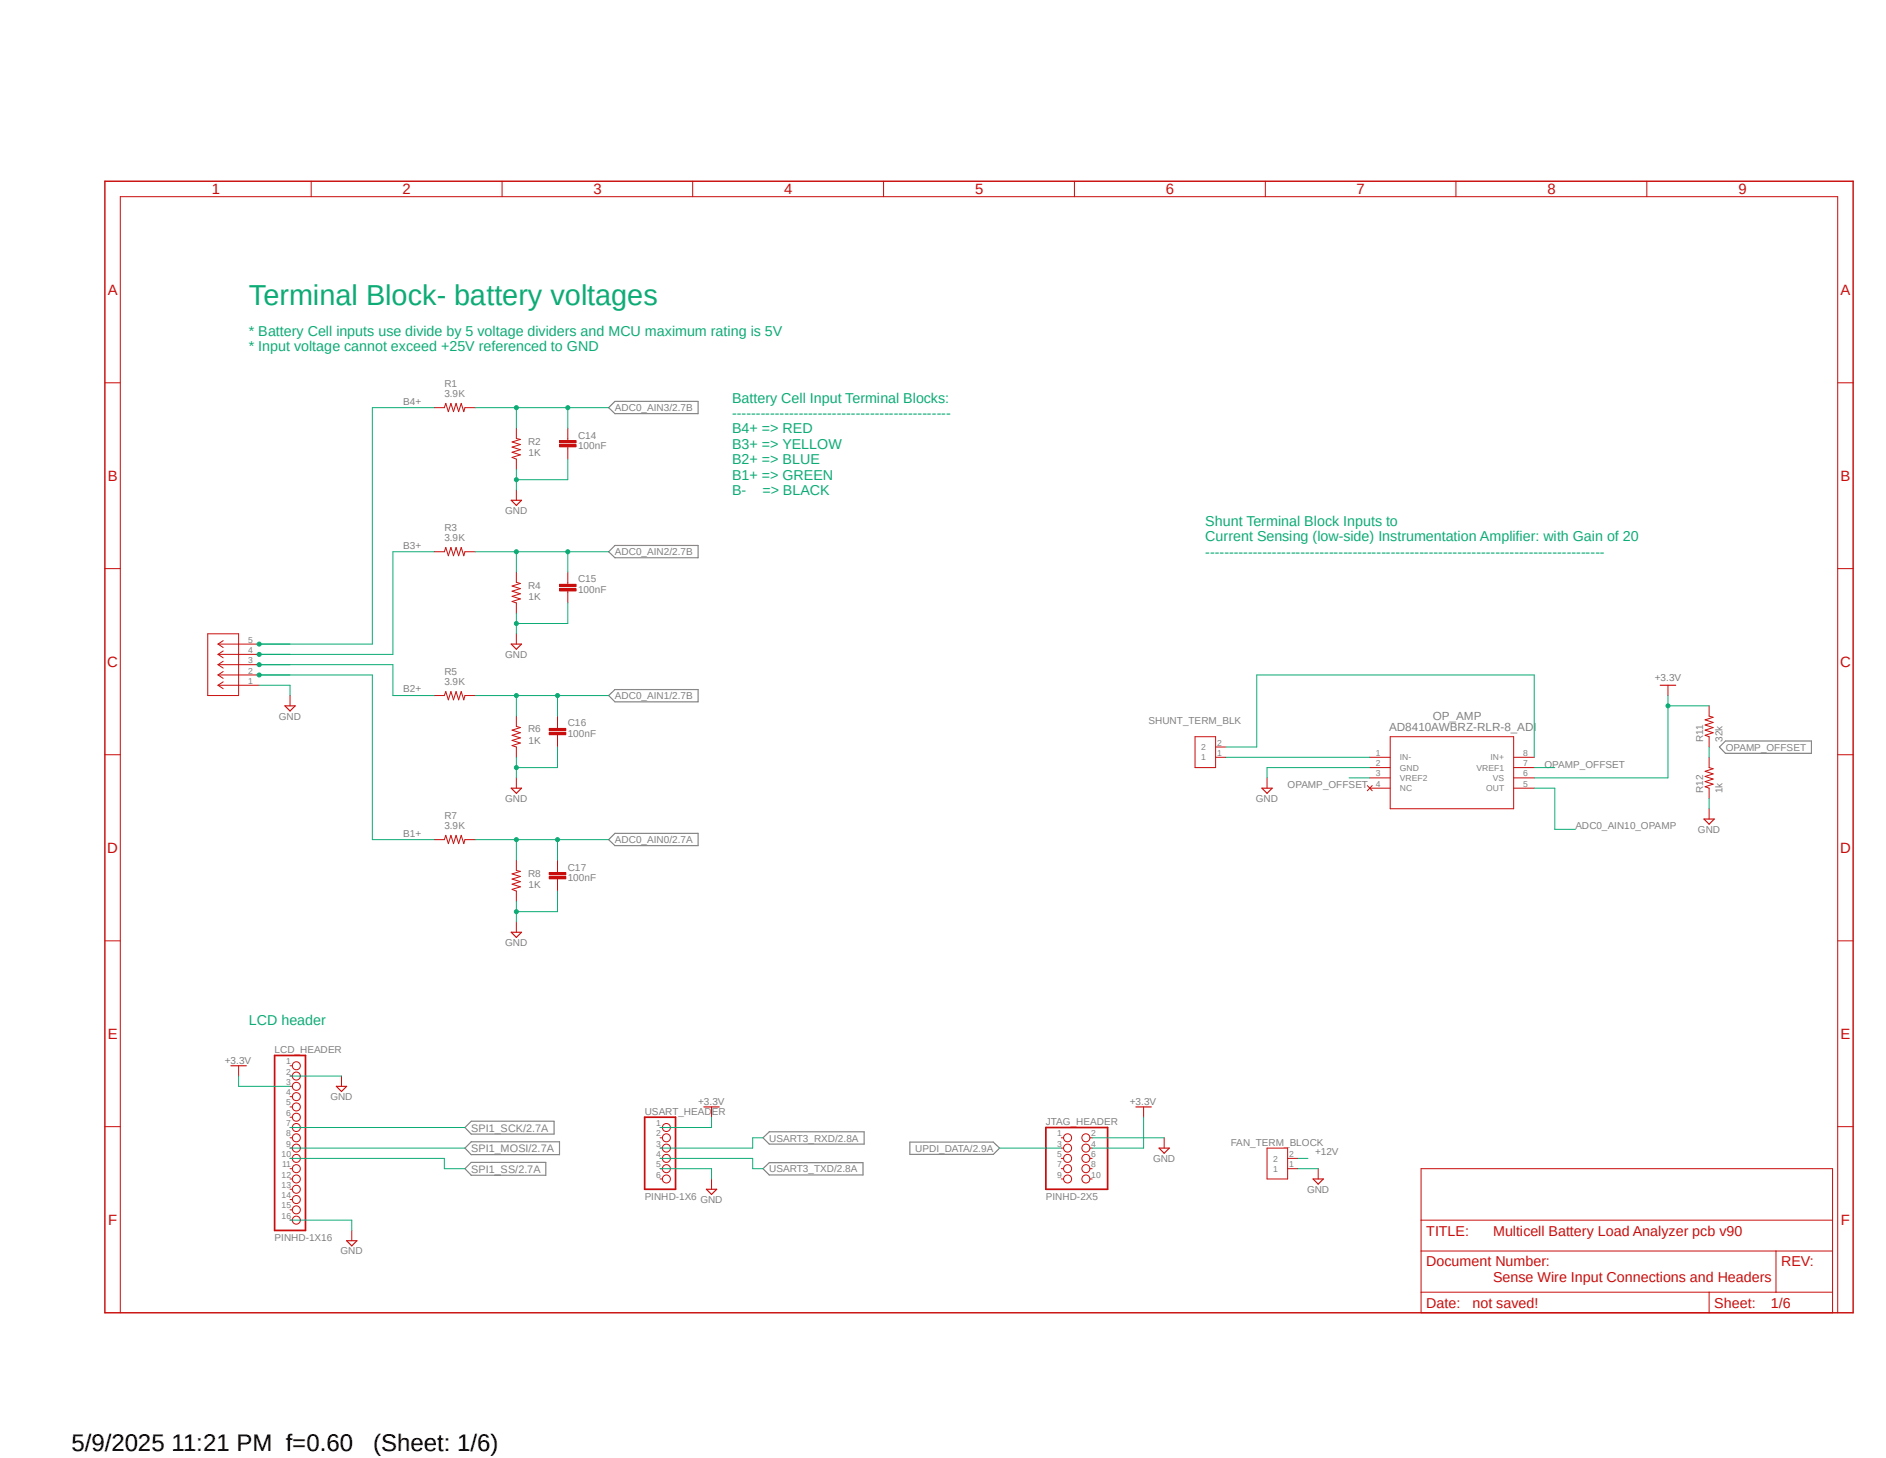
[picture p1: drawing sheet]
<svg xmlns="http://www.w3.org/2000/svg" width="279mm" height="216mm" viewBox="0 0 279 216" stroke-linecap="round" stroke-linejoin="round" font-family="sans-serif">
<path d="M15.2 26.7l259.5 168.1M274.7 26.7l-259.5 168.1" fill="none" stroke="#fff" stroke-width=".15"/>
<path d="M90.2 60.4l.9-1h12.3v1.9h-12.3zM90.2 81.7l.9-.9h12.3v1.8h-12.3zM90.2 103l.9-.9h12.3v1.8h-12.3zM254.7 110.6l.9-.9h12.8v1.8h-12.8zM90.2 124.3l.9-.9h12.3v1.8h-12.3zM68.9 167l.9-1h12.3v1.9h-12.3zM69.8 169.1h13.1v1.9h-13.1l-.9-1zM69.8 172.1h11.1v1.9h-11.1l-.9-.9zM113 173.1l1-.9h13.8v1.8h-13.8zM113 168.5l1-.9h14v1.8h-14zM134.8 169.1h12.4l.9 .9-.9 .9h-12.4z" fill="none" stroke="#808080" stroke-width=".17"/>
<path d="M15.5 26.8h259v167.6h-259z" fill="none" stroke="#c90d0c" stroke-width=".21"/>
<g fill="none" stroke="#c90d0c" stroke-width=".15">
<path d="M46.1 26.8v2.3M74.4 26.8v2.3M102.6 26.8v2.3M130.9 26.8v2.3M159.2 26.8v2.3M187.5 26.8v2.3M215.7 26.8v2.3M244 26.8v2.3M15.5 56.7h2.3M272.2 56.7h2.3M64.3 60.4h1.5l.2-.7 .4 1.3 .4-1.3 .4 1.3 .4-1.3 .3 1.3 .4-1.3 .4 1.3 .2-.6h1.5M76.5 63.4v1.5l.6 .2-1.2 .3 1.2 .4-1.2 .4 1.2 .4-1.2 .4 1.2 .4-1.2 .3 .6 .3v1.5"/>
<path d="M76.5 72.6v1.5M82.9 65.8h2.4v.4h-2.4zM82.9 65.2h2.4v.4h-2.4zM84.1 63.4v1.8M84.1 66.2v1.8M15.5 84.2h2.3M30.8 93.9h4.5v9.1h-4.5zM32.3 99.9h6.1M32.3 98.4h6.1M32.3 96.9h6.1M32.3 95.4h6.1M32.3 99.9l.8 .6"/>
<path d="M32.3 98.4l.8 .5M32.3 96.9l.8 .5M32.3 95.4l.8 .5M33.1 99.4l-.8 .5M33.1 97.9l-.8 .5M33.1 96.4l-.8 .5M33.1 94.9l-.8 .5M64.3 81.7h1.5l.2-.6 .4 1.2 .4-1.2 .4 1.2 .4-1.2 .3 1.2 .4-1.2 .4 1.2 .2-.6h1.5M76.5 84.7v1.5l.6 .2-1.2 .4 1.2 .4-1.2 .3 1.2 .4-1.2 .4 1.2 .4-1.2 .4 .6 .2v1.5M76.5 93.9v1.5M82.9 87.2h2.4v.3h-2.4zM82.9 86.5h2.4v.4h-2.4z"/>
<path d="M84.1 84.7v1.9M84.1 87.5v1.8M272.2 84.2h2.3M15.5 111.8h2.3M32.3 101.5h6.1M32.3 101.5l.8 .5M33.1 101l-.8 .5M43 103v1.5M64.3 103h1.5l.2-.6 .4 1.2 .4-1.2 .4 1.2 .4-1.2 .3 1.2 .4-1.2 .4 1.2 .2-.6h1.5M76.5 106v1.6l.6 .1-1.2 .4 1.2 .4-1.2 .4 1.2 .4-1.2 .3 1.2 .4-1.2 .4 .6 .2v1.5M76.5 115.2v1.5M81.4 108.5h2.4v.3h-2.4z"/>
<path d="M81.4 107.9h2.4v.3h-2.4zM82.6 106v1.9M82.6 108.8v1.8M177 109.1h3.1v4.6h-3.1zM180.1 112.1h1.5M180.1 110.6h1.5M187.7 115.2v1.5M202.6 116.3l.7 .8M202.9 112.1h3.1M202.9 113.7h3.1M202.9 115.2h3.1M202.9 116.7h3.1"/>
<path d="M203.3 116.3l-.7 .8M206 109.1h18.2v10.7h-18.2zM224.2 112.1h3.1M224.2 113.7h3.1M224.2 115.2h3.1M224.2 116.7h3.1M247.1 101.5v1.5M253.2 104.5v1.5l.6 .2-1.2 .4 1.2 .4-1.2 .4 1.2 .3-1.2 .4 1.2 .4-1.2 .4 .6 .2v1.5M253.2 112.1v1.6l.6 .1-1.2 .4 1.2 .4-1.2 .4 1.2 .4-1.2 .3 1.2 .4-1.2 .4 .6 .2v1.5M253.2 119.8v1.5M272.2 111.8h2.3M15.5 139.3h2.3"/>
<path d="M64.3 124.3h1.5l.2-.6 .4 1.2 .4-1.2 .4 1.2 .4-1.2 .3 1.2 .4-1.2 .4 1.2 .2-.6h1.5M76.5 127.4v1.5l.6 .1-1.2 .4 1.2 .4-1.2 .4 1.2 .4-1.2 .3 1.2 .4-1.2 .4 .6 .3v1.5M76.5 136.5v1.5M81.4 129.8h2.4v.3h-2.4zM81.4 129.2h2.4v.3h-2.4zM82.6 127.4v1.8M82.6 130.1v1.9M272.2 139.3h2.3M35.3 157.8v1.5M43 157.8h.3M43 159.3h.3M50.6 159.3v1.6"/>
<path d="M15.5 166.8h2.3M43 173.1h.3M43 167h.3M43 168.5h.3M43 170h.3M43 171.5h.3M43 174.6h.3M43 160.9h.3M43 162.4h.3M43 163.9h.3M43 165.4h.3M43 176.1h.3"/>
<path d="M43 177.6h.3M43 179.2h.3M97.8 173.1h.3M97.8 167h.3M97.8 168.5h.3M97.8 170h.3M97.8 171.5h.3M97.8 174.6h.3M105.4 163.9v1.5M105.4 174.6v1.5M157.2 173.1h.4M157.2 168.5h.4"/>
<path d="M157.2 170h.4M157.2 171.5h.4M157.2 174.6h.4M161.5 173.1h.3M161.5 168.5h.3M161.5 170h.3M161.5 171.5h.3M161.5 174.6h.3M169.4 163.9v1.5M172.5 168.5v1.5M187.7 170h3.1v4.6h-3.1zM190.8 173.1h1.4"/>
<path d="M190.8 171.5h1.4M195.3 173.1v1.5M210.5 173.1h61v21.3h-61zM272.2 166.8h2.3M17.8 194.4v-165.3h254.4v165.3M43 180.7h.3M52.1 182.2v1.5M210.5 185.3h61M210.5 191.3h61M210.5 180.7h61M253.2 191.3v3.1M263.1 185.3v6"/>
<circle cx="43.9" cy="159.3" r=".6"/>
<circle cx="43.9" cy="157.8" r=".6"/>
<circle cx="43.9" cy="165.4" r=".6"/>
<circle cx="43.9" cy="162.4" r=".6"/>
<circle cx="43.9" cy="179.2" r=".6"/>
<circle cx="43.9" cy="160.9" r=".6"/>
<circle cx="43.9" cy="167" r=".6"/>
<circle cx="43.9" cy="170" r=".6"/>
<circle cx="43.9" cy="163.9" r=".6"/>
<circle cx="43.9" cy="171.5" r=".6"/>
<circle cx="43.9" cy="173.1" r=".6"/>
<circle cx="43.9" cy="168.5" r=".6"/>
<circle cx="43.9" cy="174.6" r=".6"/>
<circle cx="43.9" cy="176.1" r=".6"/>
<circle cx="43.9" cy="177.6" r=".6"/>
<circle cx="98.7" cy="167" r=".6"/>
<circle cx="98.7" cy="173.1" r=".6"/>
<circle cx="98.7" cy="168.5" r=".6"/>
<circle cx="98.7" cy="170" r=".6"/>
<circle cx="98.7" cy="171.5" r=".6"/>
<circle cx="98.7" cy="174.6" r=".6"/>
<circle cx="158.2" cy="168.5" r=".6"/>
<circle cx="158.2" cy="170" r=".6"/>
<circle cx="158.2" cy="174.6" r=".6"/>
<circle cx="158.2" cy="171.5" r=".6"/>
<circle cx="158.2" cy="173.1" r=".6"/>
<circle cx="160.9" cy="174.6" r=".6"/>
<circle cx="160.9" cy="170" r=".6"/>
<circle cx="160.9" cy="173.1" r=".6"/>
<circle cx="160.9" cy="168.5" r=".6"/>
<circle cx="160.9" cy="171.5" r=".6"/>
<circle cx="43.9" cy="180.7" r=".6"/>
</g>
<g fill="none" stroke="#c90d0c" stroke-width=".17">
<path d="M75.7 74.1h1.6l-.8 .7zM75.7 95.4h1.6l-.8 .7zM42.2 104.5h1.5l-.7 .8zM75.7 116.7h1.6l-.8 .8zM186.9 116.7h1.6l-.8 .8zM246 101.5h2.2M75.7 138h1.6l-.8 .8zM252.4 121.3h1.6l-.8 .7zM34.2 157.8h2.3M49.8 160.9h1.6l-.8 .7zM104.3 163.9h2.3M104.6 176.1h1.6l-.8 .8z"/>
<path d="M168.3 163.9h2.3M171.7 170h1.5l-.7 .8zM194.5 174.6h1.5l-.7 .7zM51.4 183.7h1.5l-.8 .8z"/>
</g>
<path d="M40.7 156.3h4.6v25.9h-4.6zM95.5 165.4h4.6v10.7h-4.6zM154.9 167h9.2v9.1h-9.2z" fill="none" stroke="#c90d0c" stroke-width=".25"/>
<path d="M82.9 66h2.4M82.9 65.4h2.4M82.9 87.3h2.4M82.9 86.7h2.4M81.4 108.6h2.4M81.4 108h2.4M81.4 130h2.4M81.4 129.4h2.4" fill="none" stroke="#c90d0c" stroke-width=".34"/>
<path d="M76.5 69.5v3.1M43 159.3h7.6M97.8 173.1h7.6v1.5M161.8 168.5h10.7M43 180.7h9.1v1.5" fill="none" stroke="#0dab76" stroke-width=".15"/>
<circle cx="76.5" cy="71" r=".3" fill="#0dab76"/>
<g fill="none" stroke="#0dab76" stroke-width=".15">
<path d="M84.1 68v3h-7.6M76.5 90.8v3.1M84.1 89.3v3h-7.6"/>
<circle cx="76.5" cy="71" r=".3"/>
</g>
<circle cx="76.5" cy="92.3" r=".3" fill="#0dab76"/>
<g fill="none" stroke="#0dab76" stroke-width=".15">
<path d="M76.5 112.1v3.1M82.6 110.6v3.1h-6.1"/>
<circle cx="76.5" cy="92.3" r=".3"/>
</g>
<circle cx="76.5" cy="113.7" r=".3" fill="#0dab76"/>
<g fill="none" stroke="#0dab76" stroke-width=".15">
<path d="M76.5 133.5v3M82.6 132v3h-6.1"/>
<circle cx="76.5" cy="113.7" r=".3"/>
</g>
<circle cx="76.5" cy="135" r=".3" fill="#0dab76"/>
<g fill="none" stroke="#0dab76" stroke-width=".15">
<path d="M64.3 60.4h-9.1v35h-16.8M38.4 101.5h4.6v1.5M202.9 113.7h-15.2v1.5M253.2 118.2v1.6M192.2 173.1h3.1"/>
<circle cx="76.5" cy="135" r=".3"/>
</g>
<circle cx="38.4" cy="95.4" r=".3" fill="#0dab76"/>
<g fill="none" stroke="#0dab76" stroke-width=".15">
<path d="M64.3 81.7h-6.1v15.2h-19.8"/>
<circle cx="38.4" cy="95.4" r=".3"/>
</g>
<circle cx="38.4" cy="96.9" r=".3" fill="#0dab76"/>
<g fill="none" stroke="#0dab76" stroke-width=".15">
<path d="M38.4 98.4h19.8v4.6h6.1"/>
<circle cx="38.4" cy="96.9" r=".3"/>
</g>
<circle cx="38.4" cy="98.4" r=".3" fill="#0dab76"/>
<g fill="none" stroke="#0dab76" stroke-width=".15">
<path d="M38.4 99.9h16.8v24.4h9.1"/>
<circle cx="38.4" cy="98.4" r=".3"/>
</g>
<circle cx="38.4" cy="99.9" r=".3" fill="#0dab76"/>
<g fill="none" stroke="#0dab76" stroke-width=".15">
<path d="M247.1 103v12.2h-19.8M247.1 104.5h6.1M35.3 159.3v1.6h7.7M97.8 171.5h13.7v1.6h1.5M105.4 165.4v1.6h-7.6M113 168.5h-1.5v1.5h-13.7M148.1 170h9.1M169.4 165.4v4.6h-7.6"/>
<circle cx="38.4" cy="99.9" r=".3"/>
</g>
<circle cx="247.1" cy="104.5" r=".3" fill="#0dab76"/>
<g fill="none" stroke="#0dab76" stroke-width=".15">
<path d="M70.4 124.3h12.2v3.1M76.5 124.3v3.1M43 167h25.9M43 170h25.9M43 171.5h22.8v1.6h3.1"/>
<circle cx="247.1" cy="104.5" r=".3"/>
</g>
<circle cx="76.5" cy="124.3" r=".3" fill="#0dab76"/>
<g fill="none" stroke="#0dab76" stroke-width=".15">
<path d="M82.6 124.3h7.6"/>
<circle cx="76.5" cy="124.3" r=".3"/>
</g>
<circle cx="82.6" cy="124.3" r=".3" fill="#0dab76"/>
<g fill="none" stroke="#0dab76" stroke-width=".15">
<path d="M70.4 103h12.2v3M76.5 103v3"/>
<circle cx="82.6" cy="124.3" r=".3"/>
</g>
<circle cx="76.5" cy="103" r=".3" fill="#0dab76"/>
<g fill="none" stroke="#0dab76" stroke-width=".15">
<path d="M82.6 103h7.6"/>
<circle cx="76.5" cy="103" r=".3"/>
</g>
<circle cx="82.6" cy="103" r=".3" fill="#0dab76"/>
<g fill="none" stroke="#0dab76" stroke-width=".15">
<path d="M70.4 60.4h13.7v3M76.5 60.4v3"/>
<circle cx="82.6" cy="103" r=".3"/>
</g>
<circle cx="76.5" cy="60.4" r=".3" fill="#0dab76"/>
<g fill="none" stroke="#0dab76" stroke-width=".15">
<path d="M84.1 60.4h6.1"/>
<circle cx="76.5" cy="60.4" r=".3"/>
</g>
<circle cx="84.1" cy="60.4" r=".3" fill="#0dab76"/>
<g fill="none" stroke="#0dab76" stroke-width=".15">
<path d="M70.4 81.7h13.7v3M76.5 81.7v3"/>
<circle cx="84.1" cy="60.4" r=".3"/>
</g>
<circle cx="76.5" cy="81.7" r=".3" fill="#0dab76"/>
<g fill="none" stroke="#0dab76" stroke-width=".15">
<path d="M84.1 81.7h6.1"/>
<circle cx="76.5" cy="81.7" r=".3"/>
</g>
<circle cx="84.1" cy="81.7" r=".3" fill="#0dab76"/>
<g fill="none" stroke="#0dab76" stroke-width=".15">
<path d="M181.6 112.1h21.3M181.6 110.6h4.6v-10.7h41.1v12.2M199.9 115.2h3M227.3 116.7h3v6.1h3.1M227.3 113.7h3M253.2 110.6v1.5M192.2 171.5h1.6"/>
<circle cx="84.1" cy="81.7" r=".3"/>
</g>
<text font-size="4.3" fill="#0dab76" x="36.9" y="45.1">Terminal Block- battery voltages</text>
<g font-size="3.6">
<text x="10.6" y="214.9">5/9/2025 11:21 PM f=0.60</text>
<text x="55.3" y="214.9">(Sheet: 1/6)</text>
</g>
<g font-size="2.2" fill="#c90d0c">
<text x="31.4" y="28.7">1</text>
<text x="59.6" y="28.7">2</text>
<text x="87.9" y="28.7">3</text>
<text x="116.2" y="28.7">4</text>
<text x="144.4" y="28.7">5</text>
<text x="172.7" y="28.7">6</text>
<text x="201" y="28.7">7</text>
<text x="229.2" y="28.7">8</text>
<text x="257.5" y="28.7">9</text>
<text x="16" y="43.7">A</text>
<text x="272.7" y="43.7">A</text>
<text x="16" y="71.2">B</text>
<text x="272.7" y="71.2">B</text>
<text x="15.9" y="98.8">C</text>
<text x="272.6" y="98.8">C</text>
<text x="15.9" y="126.3">D</text>
<text x="272.6" y="126.3">D</text>
<text x="16" y="153.8">E</text>
<text x="272.7" y="153.8">E</text>
<text x="16" y="181.4">F</text>
<text x="272.7" y="181.4">F</text>
</g>
<g font-size="2.1" fill="#0dab76">
<text x="36.9" y="49.7">* Battery Cell inputs use divide by 5 voltage dividers and MCU maximum rating is 5V</text>
<text x="36.9" y="52">* Input voltage cannot exceed +25V referenced to GND</text>
<text x="108.5" y="59.6">Battery Cell Input Terminal Blocks:</text>
<text x="108.5" y="61.9">----------------------------------------------</text>
<text x="108.5" y="64.2">B4+ =&gt; RED</text>
<text x="108.5" y="66.5">B3+ =&gt; YELLOW</text>
<text x="108.5" y="68.7">B2+ =&gt; BLUE</text>
<text x="108.5" y="71">B1+ =&gt; GREEN</text>
<text x="108.5" y="73.3">B-</text>
<text x="112.9" y="73.3">=&gt; BLACK</text>
<text x="178.6" y="77.9">Shunt Terminal Block Inputs to</text>
<text x="178.6" y="80.1">Current Sensing (low-side) Instrumentation Amplifier: with Gain of 20</text>
<text x="178.6" y="82.4">------------------------------------------------------------------------------------</text>
<text x="36.9" y="151.8">LCD header</text>
</g>
<g font-size="2.1" fill="#c90d0c">
<text x="211.3" y="183">TITLE:</text>
<text x="221.2" y="183">Multicell Battery Load Analyzer pcb v90</text>
<text x="211.3" y="187.5">Document Number:</text>
<text x="221.2" y="189.8">Sense Wire Input Connections and Headers</text>
<text x="263.9" y="187.5">REV:</text>
<text x="211.3" y="193.6">Date:</text>
<text x="218.1" y="193.6">not saved!</text>
<text x="254" y="193.6">Sheet:</text>
<text x="262.3" y="193.6">1/6</text>
</g>
<g font-size="1.7" fill="#808080">
<text x="212.3" y="106.7">OP_AMP</text>
<text x="205.8" y="108.2">AD8410AWBRZ-RLR-8_ADI</text>
</g>
<g font-size="1.6" fill="#808080">
<text x="69.8" y="167.6">SPI1_SCK/2.7A</text>
<text x="69.8" y="170.6">SPI1_MOSI/2.7A</text>
<text x="69.8" y="173.7">SPI1_SS/2.7A</text>
</g>
<g font-size="1.5" fill="#808080">
<text x="59.7" y="59.9">B4+</text>
<text x="65.8" y="58.8">3.9K</text>
<text x="65.8" y="57.3">R1</text>
<text x="78.2" y="65.8">R2</text>
<text x="85.6" y="64.9">C14</text>
<text x="91.1" y="60.9">ADC0_AIN3/2.7B</text>
<text x="78.3" y="67.5">1K</text>
<text x="85.6" y="66.5">100nF</text>
<text x="74.8" y="76.1">GND</text>
<text x="59.7" y="81.2">B3+</text>
<text x="65.8" y="80.2">3.9K</text>
<text x="65.8" y="78.7">R3</text>
<text x="91.1" y="82.2">ADC0_AIN2/2.7B</text>
<text x="78.2" y="87.2">R4</text>
<text x="78.3" y="88.8">1K</text>
<text x="85.6" y="87.8">100nF</text>
<text x="85.6" y="86.2">C15</text>
<text x="65.8" y="101.5">3.9K</text>
<text x="65.8" y="100">R5</text>
<text x="74.8" y="97.4">GND</text>
<text x="245.2" y="100.8">+3.3V</text>
<text x="41.3" y="106.6">GND</text>
<text x="59.7" y="102.5">B2+</text>
<text x="84.1" y="107.6">C16</text>
<text x="91.1" y="103.5">ADC0_AIN1/2.7B</text>
<text x="170.1" y="107.3">SHUNT_TERM_BLK</text>
<text x="78.2" y="108.5">R6</text>
<text x="78.3" y="110.2">1K</text>
<text x="84.1" y="109.1">100nF</text>
<text x="228.8" y="113.7">OPAMP_OFFSET</text>
<text x="252.3" y="109.9" transform="rotate(-90 252.3 109.9)">R11</text>
<text x="255.2" y="109.9" transform="rotate(-90 255.2 109.9)">32k</text>
<text x="255.7" y="111.2">OPAMP_OFFSET</text>
<text x="74.8" y="118.7">GND</text>
<text x="186.1" y="118.7">GND</text>
<text x="190.8" y="116.7">OPAMP_OFFSET</text>
<text x="252.3" y="117.5" transform="rotate(-90 252.3 117.5)">R12</text>
<text x="255.2" y="117.5" transform="rotate(-90 255.2 117.5)">1k</text>
<text x="59.7" y="123.9">B1+</text>
<text x="65.8" y="122.8">3.9K</text>
<text x="65.8" y="121.3">R7</text>
<text x="91.1" y="124.9">ADC0_AIN0/2.7A</text>
<text x="233.4" y="122.8">ADC0_AIN10_OPAMP</text>
<text x="251.5" y="123.3">GND</text>
<text x="78.2" y="129.8">R8</text>
<text x="78.3" y="131.5">1K</text>
<text x="84.1" y="130.4">100nF</text>
<text x="84.1" y="128.9">C17</text>
<text x="74.8" y="140.1">GND</text>
<text x="40.7" y="155.9">LCD_HEADER</text>
<text x="33.3" y="157.5">+3.3V</text>
<text x="48.9" y="162.9">GND</text>
<text x="95.5" y="165.1">USART_HEADER</text>
<text x="103.4" y="163.6">+3.3V</text>
<text x="154.9" y="166.6">JTAG_HEADER</text>
<text x="167.4" y="163.6">+3.3V</text>
<text x="114" y="173.6">USART3_TXD/2.8A</text>
<text x="114" y="169">USART3_RXD/2.8A</text>
<text x="135.6" y="170.6">UPDI_DATA/2.9A</text>
<text x="170.8" y="172">GND</text>
<text x="182.3" y="169.7">FAN_TERM_BLOCK</text>
<text x="194.8" y="171.1">+12V</text>
<text x="95.5" y="177.6">PINHD-1X6</text>
<text x="103.8" y="178.1">GND</text>
<text x="154.9" y="177.6">PINHD-2X5</text>
<text x="193.6" y="176.6">GND</text>
<text x="40.7" y="183.7">PINHD-1X16</text>
<text x="50.5" y="185.8">GND</text>
</g>
<g font-size="1.3" fill="#808080">
<text x="36.7" y="95.2">5</text>
<text x="36.7" y="101.3">1</text>
<text x="36.7" y="99.7">2</text>
<text x="36.7" y="98.2">3</text>
<text x="36.7" y="96.7">4</text>
<text x="178" y="112.6">1</text>
<text x="178" y="111.1">2</text>
<text x="180.3" y="111.9">1</text>
<text x="180.3" y="110.4">2</text>
<text x="203.8" y="111.9">1</text>
<text x="203.8" y="113.5">2</text>
<text x="207.4" y="112.6">IN-</text>
<text x="220.8" y="112.6">IN+</text>
<text x="225.6" y="113.5">7</text>
<text x="225.6" y="111.9">8</text>
<text x="203.8" y="115">3</text>
<text x="203.8" y="116.5">4</text>
<text x="207.4" y="114.1">GND</text>
<text x="207.4" y="115.7">VREF2</text>
<text x="207.4" y="117.2">NC</text>
<text x="218.7" y="114.1">VREF1</text>
<text x="220.2" y="117.2">OUT</text>
<text x="221.1" y="115.7">VS</text>
<text x="225.6" y="116.5">5</text>
<text x="225.6" y="115">6</text>
<text x="42.4" y="157.6">1</text>
<text x="42.4" y="159.1">2</text>
<text x="42.4" y="160.7">3</text>
<text x="42.4" y="162.2">4</text>
<text x="42.4" y="163.7">5</text>
<text x="42.4" y="165.2">6</text>
<text x="42.4" y="166.7">7</text>
<text x="97.2" y="166.7">1</text>
<text x="41.7" y="171.3">10</text>
<text x="41.8" y="172.8">11</text>
<text x="42.4" y="168.3">8</text>
<text x="42.4" y="169.8">9</text>
<text x="97.2" y="168.3">2</text>
<text x="97.2" y="169.8">3</text>
<text x="97.2" y="171.3">4</text>
<text x="97.2" y="172.8">5</text>
<text x="156.6" y="168.3">1</text>
<text x="156.6" y="169.8">3</text>
<text x="156.6" y="171.3">5</text>
<text x="156.6" y="172.8">7</text>
<text x="161.7" y="168.3">2</text>
<text x="161.7" y="169.8">4</text>
<text x="161.7" y="171.3">6</text>
<text x="161.7" y="172.8">8</text>
<text x="188.6" y="173.5">1</text>
<text x="188.6" y="172">2</text>
<text x="191" y="172.8">1</text>
<text x="191" y="171.3">2</text>
<text x="41.7" y="174.4">12</text>
<text x="41.7" y="175.9">13</text>
<text x="41.7" y="177.4">14</text>
<text x="41.7" y="178.9">15</text>
<text x="97.2" y="174.4">6</text>
<text x="156.6" y="174.4">9</text>
<text x="161.7" y="174.4">10</text>
<text x="41.7" y="180.5">16</text>
</g>
</svg>
